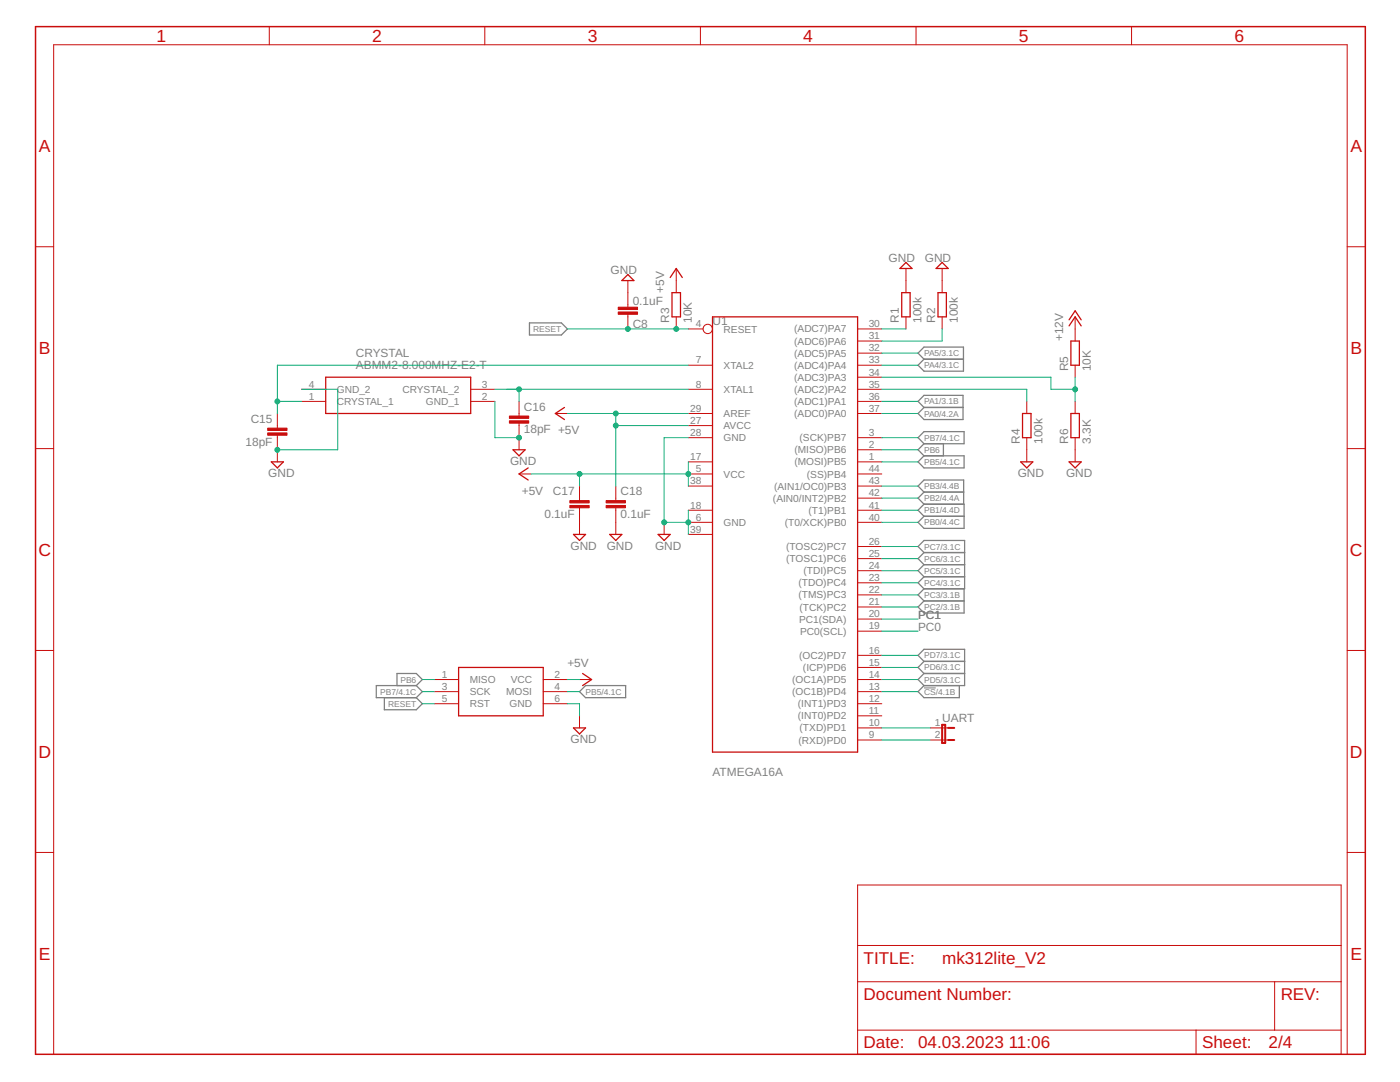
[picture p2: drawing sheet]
<svg xmlns="http://www.w3.org/2000/svg" width="279mm" height="216mm" viewBox="0 0 279 216" stroke-linecap="round" stroke-linejoin="round" font-family="sans-serif">
<g fill="none" stroke="#808080" stroke-width=".25">
<path d="M105.7 64.4h6.3l1.2 1.2-1.2 1.2h-6.3zM184.4 69.3h7.9v4.8h-7.9l-1.2-1.2 1.2-1.2-1.2-1.2zM184.4 71.7h7.9M184.4 78.9h7.8v4.8h-7.8l-1.2-1.2 1.2-1.2-1.2-1.2zM184.4 86.1h8v2.4h-8l-1.2-1.2zM184.4 91h8v2.4h-8l-1.2-1.2zM184.4 81.3h7.8M184.4 98.2l-1.2-1.2 1.2-1.2h7.9v4.8M184.4 98.2h7.9M184.4 98.2l-1.2 1.2 1.2 1.2M184.4 88.5l-1.2 1.2 1.2 1.3M188.3 88.5v2.5"/>
<path d="M184.4 115.1l-1.2 1.2 1.2 1.2M184.4 115.1h8.1M184.4 110.3l-1.2-1.2 1.2-1.3h8.1v9.7h-8.1M184.4 112.7l-1.2 1.2 1.2 1.2M184.4 112.7h8.1M184.4 110.3l-1.2 1.2 1.2 1.2M184.4 110.3h8.1M184.4 117.5l-1.2 1.2 1.2 1.2M184.4 119.9h8M184.4 100.6h8v4.8h-8l-1.2-1.2 1.2-1.2M184.4 100.6l-1.2 1.2 1.2 1.2M184.4 103h8"/>
<path d="M192.4 117.5v4.8h-8l-1.2-1.2 1.2-1.2M76.7 139.2v2.4h6.4l1.2-1.2-1.2-1.2M79.2 136.8v-2.4h3.9l1.2 1.2-1.2 1.2M83.1 136.8h-8v2.4h8M83.1 136.8l1.2 1.2-1.2 1.2M115.7 138l1.2-1.2h8v2.4h-8zM184.4 132l-1.2-1.2 1.2-1.2h8.1v7.2h-8.1M184.4 136.8l-1.2 1.2 1.2 1.2h7.1v-2.4M184.4 134.4l-1.2 1.2 1.2 1.2M184.4 134.4h8.1M184.4 132l-1.2 1.2 1.2 1.2M184.4 132h8.1"/>
</g>
<path d="M184.4 137.3h2.4" fill="none" stroke="#808080" stroke-width=".2"/>
<g fill="none" stroke="#c90d0c" stroke-width=".25">
<path d="M125.3 54.8l1.2 1.2h-2.4zM133.8 55.4l1.2-1.8 1.2 1.8M134.1 58.4h1.7v4.8h-1.7zM179.6 53.6l1.2-1.2 1.2 1.2zM180 58.4h1.6v4.8h-1.6zM186.8 53.6l1.2-1.2 1.2 1.2zM187.2 58.4h1.7v4.8h-1.7zM65 75.3h28.9v7.2h-28.9zM142.2 63.2h29v86.9h-29zM213.4 65l1.2-1.8 1.2 1.8M213.4 63.8l1.2-1.8 1.2 1.8M213.7 68.1h1.7v4.8h-1.7z"/>
<path d="M54.1 92.2h2.5l-1.2 1.2zM102.4 89.7h2.4l-1.2 1.3zM105.4 93.4l-1.8 1.2 1.8 1.2M112.6 81.3l-1.8 1.2 1.8 1.2M203.7 92.2h2.4l-1.2 1.2zM204.1 82.5h1.7v4.8h-1.7zM213.4 92.2h2.4l-1.2 1.2zM213.7 82.5h1.7v4.8h-1.7zM114.4 106.6h2.5l-1.2 1.2zM121.7 106.6h2.4l-1.2 1.2zM131.3 106.6h2.5l-1.3 1.2zM91.5 133.2h16.9v9.6h-16.9z"/>
<path d="M116.3 134.4l1.8 1.2-1.8 1.2M114.4 145.2h2.5l-1.2 1.3z"/>
</g>
<g fill="none" stroke="#c90d0c" stroke-width=".2">
<path d="M53.7 5.3v3.6M96.8 5.3v3.6M139.8 5.3v3.6M182.8 5.3v3.6M225.8 5.3v3.6M7.1 49.2h3.6M125.3 56v5.3M135 53.6v4.8M180.8 53.6v4.8M188 53.6v4.8M268.9 49.2h3.6M60.2 77.7h4.8"/>
<path d="M93.9 77.7h4.9M125.3 62.7v2.9M135 63.2v2.4M137.4 65.6h2.9M137.4 72.9h4.8M137.4 77.7h4.8M171.2 65.6h4.8M171.2 68.1h4.8M171.2 70.5h4.8M171.2 72.9h4.8M171.2 75.3h4.8M171.2 77.7h4.8"/>
<path d="M180.8 63.2v2.4M188 63.2v2.4M214.6 63.2v4.9M214.6 72.9v2.4M7.1 89.5h3.6M55.4 82.5v2.9M55.4 86.9v5.3M60.2 80.1h4.8M93.9 80.1h4.9M103.6 94.6h2.4M103.6 80.1v2.9M103.6 84.5v5.2"/>
<path d="M110.8 82.5h2.4M115.7 97v2.9M122.9 97v2.9M137.4 82.5h4.8M137.4 87.3h4.8M137.4 92.2h4.8M137.4 94.6h4.8M137.4 97h4.8M137.4 84.9h4.8M171.2 80.1h4.8M171.2 82.5h4.8M171.2 87.3h4.8"/>
<path d="M171.2 89.7h4.8M171.2 92.2h4.8M171.2 94.6h4.8M171.2 97h4.8M171.2 99.4h4.8M204.9 80.1v2.4M204.9 87.3v4.9M214.6 80.1v2.4M214.6 87.3v4.9M268.9 89.5h3.6M115.7 101.3v5.3M122.9 101.3v5.3"/>
<path d="M132.5 104.2v2.4M137.4 101.8h4.8M137.4 104.2h4.8M137.4 106.6h4.8M171.2 101.8h4.8M171.2 104.2h4.8M171.2 109.1h4.8M171.2 111.5h4.8M171.2 113.9h4.8M171.2 116.3h4.8M171.2 118.7h4.8M7.1 129.8h3.6"/>
<path d="M86.7 138h4.8M86.7 135.6h4.8M108.4 138h4.8M108.4 135.6h4.8M115.7 135.6h2.4M171.2 121.1h4.8M171.2 123.5h4.8M171.2 125.9h4.8M171.2 138h4.8M171.2 135.6h4.8M171.2 133.2h4.8M171.2 130.8h4.8"/>
<path d="M268.9 129.8h3.6M86.7 140.4h4.8M108.4 140.4h4.8M115.7 142.8v2.4M171.2 147.7h4.8M171.2 145.2h4.8M171.2 142.8h4.8M171.2 140.4h4.8M185.6 147.7h3.6M185.6 145.2h3.6M7.1 170.1h3.6M171.2 176.6h96.5v33.8h-96.5z"/>
<path d="M268.9 170.1h3.6M171.2 195.9h96.5M171.2 188.7h96.5M254.4 195.9v9.6M10.7 210.4v-201.5h258.2v201.5M171.2 205.5h96.5M238.7 205.5v4.9"/>
<circle cx="141.2" cy="65.6" r=".93"/>
</g>
<g fill="#c90d0c" stroke="#c90d0c" stroke-width=".2">
<path d="M53.4 86.4h3.9v.4h-3.9z"/>
<path d="M53.4 85.4h3.9v.5h-3.9z"/>
<path d="M101.7 84h3.8v.4h-3.8z"/>
<path d="M101.7 83h3.8v.5h-3.8z"/>
<path d="M121 100.9h3.8v.4h-3.8z"/>
<path d="M121 99.9h3.8v.5h-3.8z"/>
<path d="M113.7 100.9h3.9v.4h-3.9z"/>
<path d="M113.7 99.9h3.9v.5h-3.9z"/>
<path d="M123.4 61.3h3.8v.5h-3.8z"/>
<path d="M123.4 62.3h3.8v.4h-3.8z"/>
</g>
<path d="M7.1 5.3h265.4v205.1h-265.4z" fill="none" stroke="#c90d0c" stroke-width=".3"/>
<path d="M188 144.6h.6v3.7h-.6zM189.2 145.2h1.2M189.2 147.7h1.2" fill="none" stroke="#c90d0c" stroke-width=".4"/>
<g fill="none" stroke="#0dab76" stroke-width=".2">
<path d="M60.2 77.7h7.2v12h-12M98.8 77.7h38.6M103.6 77.7v2.4M113.2 65.6h24.2M137.4 72.9h-82v9.6M176 77.7h28.9v2.4M176 75.3h33.7v2.4h4.9M176 70.5h7.2M176 72.9h7.2M176 65.6h4.8M188 65.6v2.5h-12M214.6 75.3v4.8"/>
<path d="M55.4 80.1h4.8M98.8 80.1v7.2h4.8M106 94.6h31.4M113.2 82.5h24.2M115.7 94.6v2.4M122.9 84.9h14.5M122.9 82.5v14.5M137.4 87.3h-4.9v16.9h4.9M137.4 92.2v4.8M176 87.3h7.2M176 89.7h7.2M176 80.1h7.2"/>
<path d="M176 92.2h7.2M176 97h7.2M176 99.4h7.2M176 82.5h7.2M137.4 101.8v4.8M176 104.2h7.2M176 116.3h7.2M176 113.9h7.2M176 111.5h7.2M176 109.1h7.2M176 118.7h7.2M176 101.8h7.2"/>
<path d="M84.3 138h2.4M84.3 135.6h2.4M113.2 138h2.5M113.2 135.6h2.5M176 121.1h7.2M176 138h7.2M176 135.6h7.2M176 133.2h7.2M176 130.8h7.2M176 125.9h7.2M176 123.5h7.2M84.3 140.4h2.4"/>
<path d="M113.2 140.4h2.5v2.4M176 145.2h9.6M176 147.7h9.6"/>
</g>
<g fill="#0dab76" stroke="#0dab76" stroke-width=".2">
<circle cx="132.5" cy="104.2" r=".49"/>
<circle cx="137.4" cy="104.2" r=".49"/>
<circle cx="103.6" cy="87.3" r=".49"/>
<circle cx="55.4" cy="89.7" r=".49"/>
<circle cx="135" cy="65.6" r=".49"/>
<circle cx="125.3" cy="65.6" r=".49"/>
<circle cx="103.6" cy="77.7" r=".49"/>
<circle cx="55.4" cy="80.1" r=".49"/>
<circle cx="122.9" cy="82.5" r=".49"/>
<circle cx="122.9" cy="84.9" r=".49"/>
<circle cx="115.7" cy="94.6" r=".49"/>
<circle cx="137.4" cy="94.6" r=".49"/>
<circle cx="214.6" cy="77.7" r=".49"/>
</g>
<g font-size="3.5" fill="#c90d0c">
<text x="31.2" y="8.4">1</text>
<text x="74.3" y="8.4">2</text>
<text x="117.3" y="8.4">3</text>
<text x="160.3" y="8.4">4</text>
<text x="203.3" y="8.4">5</text>
<text x="246.4" y="8.4">6</text>
<text x="7.7" y="30.3">A</text>
<text x="269.5" y="30.3">A</text>
<text x="7.7" y="70.6">B</text>
<text x="269.5" y="70.6">B</text>
<text x="7.7" y="110.9">C</text>
<text x="269.4" y="110.9">C</text>
<text x="7.7" y="151.2">D</text>
<text x="269.4" y="151.2">D</text>
<text x="7.7" y="191.5">E</text>
<text x="269.5" y="191.5">E</text>
</g>
<g font-size="3.4" fill="#c90d0c">
<text x="172.4" y="192.3">TITLE:</text>
<text x="188" y="192.3">mk312lite_V2</text>
<text x="172.4" y="199.5">Document Number:</text>
<text x="255.6" y="199.5">REV:</text>
<text x="172.4" y="209.2">Date:</text>
<text x="183.2" y="209.2">04.03.2023</text>
<text x="201.3" y="209.2">11:06</text>
<text x="239.9" y="209.2">Sheet:</text>
<text x="253.2" y="209.2">2/4</text>
</g>
<g font-size="2.4" fill="#808080">
<text x="177.3" y="52.2">GND</text>
<text x="184.6" y="52.2">GND</text>
<text x="121.8" y="54.7">GND</text>
<text x="132.5" y="58.4" transform="rotate(-90 132.5 58.4)">+5V</text>
<text x="126.3" y="60.9">0.1uF</text>
<text x="126.3" y="65.5">C8</text>
<text x="133.5" y="64.4" transform="rotate(-90 133.5 64.4)">R3</text>
<text x="138.1" y="64.4" transform="rotate(-90 138.1 64.4)">10K</text>
<text x="142.2" y="64.9">U1</text>
<text x="179.4" y="64.4" transform="rotate(-90 179.4 64.4)">R1</text>
<text x="183.9" y="64.4" transform="rotate(-90 183.9 64.4)">100k</text>
<text x="186.6" y="64.4" transform="rotate(-90 186.6 64.4)">R2</text>
<text x="191.2" y="64.4" transform="rotate(-90 191.2 64.4)">100k</text>
<text x="71" y="71.3">CRYSTAL</text>
<text x="212.2" y="68" transform="rotate(-90 212.2 68)">+12V</text>
<text x="71" y="73.7">ABMM2-8.000MHZ-E2-T</text>
<text x="213.1" y="74.1" transform="rotate(-90 213.1 74.1)">R5</text>
<text x="217.7" y="74.1" transform="rotate(-90 217.7 74.1)">10K</text>
<text x="104.6" y="81.9">C16</text>
<text x="49" y="88.9">18pF</text>
<text x="50" y="84.3">C15</text>
<text x="104.6" y="86.5">18pF +5V</text>
<text x="203.5" y="88.5" transform="rotate(-90 203.5 88.5)">R4</text>
<text x="208.1" y="88.5" transform="rotate(-90 208.1 88.5)">100k</text>
<text x="213.1" y="88.5" transform="rotate(-90 213.1 88.5)">R6</text>
<text x="217.7" y="88.5" transform="rotate(-90 217.7 88.5)">3.3K</text>
<text x="53.5" y="95.2">GND</text>
<text x="101.8" y="92.8">GND</text>
<text x="203.1" y="95.2">GND</text>
<text x="212.8" y="95.2">GND</text>
<text x="104.1" y="98.7">+5V</text>
<text x="110.4" y="98.8">C17</text>
<text x="123.9" y="98.8">C18</text>
<text x="108.7" y="103.4">0.1uF</text>
<text x="123.9" y="103.4">0.1uF</text>
<text x="113.8" y="109.7">GND</text>
<text x="121.1" y="109.7">GND</text>
<text x="130.7" y="109.7">GND</text>
<text x="183.2" y="125.9">PC0</text>
<text x="183.2" y="123.5">PC1</text>
<text x="113.2" y="133.2">+5V</text>
<text x="113.8" y="148.3">GND</text>
<text x="188" y="144">UART</text>
<text x="142.2" y="154.9">ATMEGA16A</text>
</g>
<g font-size="2" fill="#808080">
<text x="138.9" y="65.3">4</text>
<text x="173.4" y="65.3">30</text>
<text x="144.4" y="66.4">RESET</text>
<text x="158.5" y="66.3">(ADC7)PA7</text>
<text x="158.5" y="68.8">(ADC6)PA6</text>
<text x="158.5" y="71.2">(ADC5)PA5</text>
<text x="173.4" y="67.7">31</text>
<text x="173.4" y="70.1">32</text>
<text x="61.7" y="77.4">4</text>
<text x="96.2" y="77.4">3</text>
<text x="138.9" y="77.4">8</text>
<text x="138.9" y="72.5">7</text>
<text x="144.4" y="73.6">XTAL2</text>
<text x="158.5" y="73.6">(ADC4)PA4</text>
<text x="158.5" y="76">(ADC3)PA3</text>
<text x="173.4" y="72.5">33</text>
<text x="173.4" y="74.9">34</text>
<text x="173.4" y="77.4">35</text>
<text x="61.7" y="79.8">1</text>
<text x="67.2" y="80.8">CRYSTAL_1</text>
<text x="67.2" y="78.4">GND_2</text>
<text x="80.3" y="78.4">CRYSTAL_2</text>
<text x="85" y="80.8">GND_1</text>
<text x="96.2" y="79.8">2</text>
<text x="137.7" y="82.2">29</text>
<text x="144.4" y="83.2">AREF</text>
<text x="144.4" y="78.4">XTAL1</text>
<text x="158.5" y="78.4">(ADC2)PA2</text>
<text x="158.5" y="80.8">(ADC1)PA1</text>
<text x="158.5" y="83.2">(ADC0)PA0</text>
<text x="173.4" y="79.8">36</text>
<text x="173.4" y="82.2">37</text>
<text x="137.7" y="87">28</text>
<text x="137.7" y="84.6">27</text>
<text x="144.4" y="88.1">GND</text>
<text x="144.4" y="85.7">AVCC</text>
<text x="159.6" y="88.1">(SCK)PB7</text>
<text x="173.4" y="87">3</text>
<text x="173.4" y="89.4">2</text>
<text x="137.7" y="91.8">17</text>
<text x="138.9" y="94.2">5</text>
<text x="144.4" y="95.3">VCC</text>
<text x="158.6" y="90.5">(MISO)PB6</text>
<text x="158.6" y="92.9">(MOSI)PB5</text>
<text x="161" y="95.3">(SS)PB4</text>
<text x="173.4" y="91.8">1</text>
<text x="173.4" y="94.2">44</text>
<text x="137.7" y="101.5">18</text>
<text x="137.7" y="96.7">38</text>
<text x="154.3" y="100.1">(AIN0/INT2)PB2</text>
<text x="154.5" y="97.7">(AIN1/OC0)PB3</text>
<text x="173.4" y="96.7">43</text>
<text x="173.4" y="99.1">42</text>
<text x="173.4" y="101.5">41</text>
<text x="137.7" y="106.3">39</text>
<text x="138.9" y="103.9">6</text>
<text x="144.4" y="105">GND</text>
<text x="156.6" y="104.9">(T0/XCK)PB0</text>
<text x="161.4" y="102.5">(T1)PB1</text>
<text x="173.4" y="103.9">40</text>
<text x="156.9" y="109.8">(TOSC2)PC7</text>
<text x="156.9" y="112.2">(TOSC1)PC6</text>
<text x="173.4" y="108.7">26</text>
<text x="173.4" y="111.1">25</text>
<text x="173.4" y="113.5">24</text>
<text x="159.3" y="117">(TDO)PC4</text>
<text x="159.4" y="119.4">(TMS)PC3</text>
<text x="160.4" y="114.6">(TDI)PC5</text>
<text x="173.4" y="116">23</text>
<text x="173.4" y="118.4">22</text>
<text x="159.5" y="124.2">PC1(SDA)</text>
<text x="159.6" y="121.8">(TCK)PC2</text>
<text x="173.4" y="120.8">21</text>
<text x="173.4" y="123.2">20</text>
<text x="173.4" y="125.6">19</text>
<text x="159.5" y="131.5">(OC2)PD7</text>
<text x="159.7" y="126.7">PC0(SCL)</text>
<text x="173.4" y="130.4">16</text>
<text x="88.2" y="135.3">1</text>
<text x="88.2" y="137.7">3</text>
<text x="93.8" y="136.3">MISO</text>
<text x="101.9" y="136.3">VCC</text>
<text x="110.6" y="137.7">4</text>
<text x="110.6" y="135.3">2</text>
<text x="158.1" y="136.3">(OC1A)PD5</text>
<text x="160.2" y="133.9">(ICP)PD6</text>
<text x="173.4" y="137.7">13</text>
<text x="173.4" y="135.3">14</text>
<text x="173.4" y="132.8">15</text>
<text x="88.2" y="140.1">5</text>
<text x="93.8" y="138.7">SCK</text>
<text x="93.8" y="141.1">RST</text>
<text x="101" y="138.7">MOSI</text>
<text x="101.7" y="141.1">GND</text>
<text x="110.6" y="140.1">6</text>
<text x="158.1" y="138.7">(OC1B)PD4</text>
<text x="159.2" y="143.5">(INT0)PD2</text>
<text x="159.2" y="141.1">(INT1)PD3</text>
<text x="173.4" y="142.5">11</text>
<text x="173.4" y="140.1">12</text>
<text x="159.4" y="148.4">(RXD)PD0</text>
<text x="159.6" y="146">(TXD)PD1</text>
<text x="173.4" y="147.3">9</text>
<text x="173.4" y="144.9">10</text>
<text x="186.6" y="144.9">1</text>
<text x="186.6" y="147.3">2</text>
</g>
<g font-size="1.7" fill="#808080">
<text x="106.4" y="66.2">RESET</text>
<text x="184.4" y="71.1">PA5/3.1C</text>
<text x="184.4" y="73.5">PA4/3.1C</text>
<text x="184.4" y="80.7">PA1/3.1B</text>
<text x="184.4" y="83.1">PA0/4.2A</text>
<text x="184.4" y="87.9">PB7/4.1C</text>
<text x="184.4" y="92.8">PB5/4.1C</text>
<text x="184.4" y="90.4">PB6</text>
<text x="184.4" y="97.6">PB3/4.4B</text>
<text x="184.4" y="100">PB2/4.4A</text>
<text x="184.4" y="102.4">PB1/4.4D</text>
<text x="184.4" y="104.8">PB0/4.4C</text>
<text x="184.4" y="112.1">PC6/3.1C</text>
<text x="184.4" y="109.7">PC7/3.1C</text>
<text x="184.4" y="116.9">PC4/3.1C</text>
<text x="184.4" y="114.5">PC5/3.1C</text>
<text x="184.4" y="119.3">PC3/3.1B</text>
<text x="184.4" y="121.7">PC2/3.1B</text>
<text x="184.4" y="131.4">PD7/3.1C</text>
<text x="79.9" y="136.2">PB6</text>
<text x="184.4" y="136.2">PD5/3.1C</text>
<text x="184.4" y="133.8">PD6/3.1C</text>
<text x="75.9" y="138.6">PB7/4.1C</text>
<text x="77.4" y="141">RESET</text>
<text x="116.9" y="138.6">PB5/4.1C</text>
<text x="184.4" y="138.6">CS/4.1B</text>
</g>
</svg>
